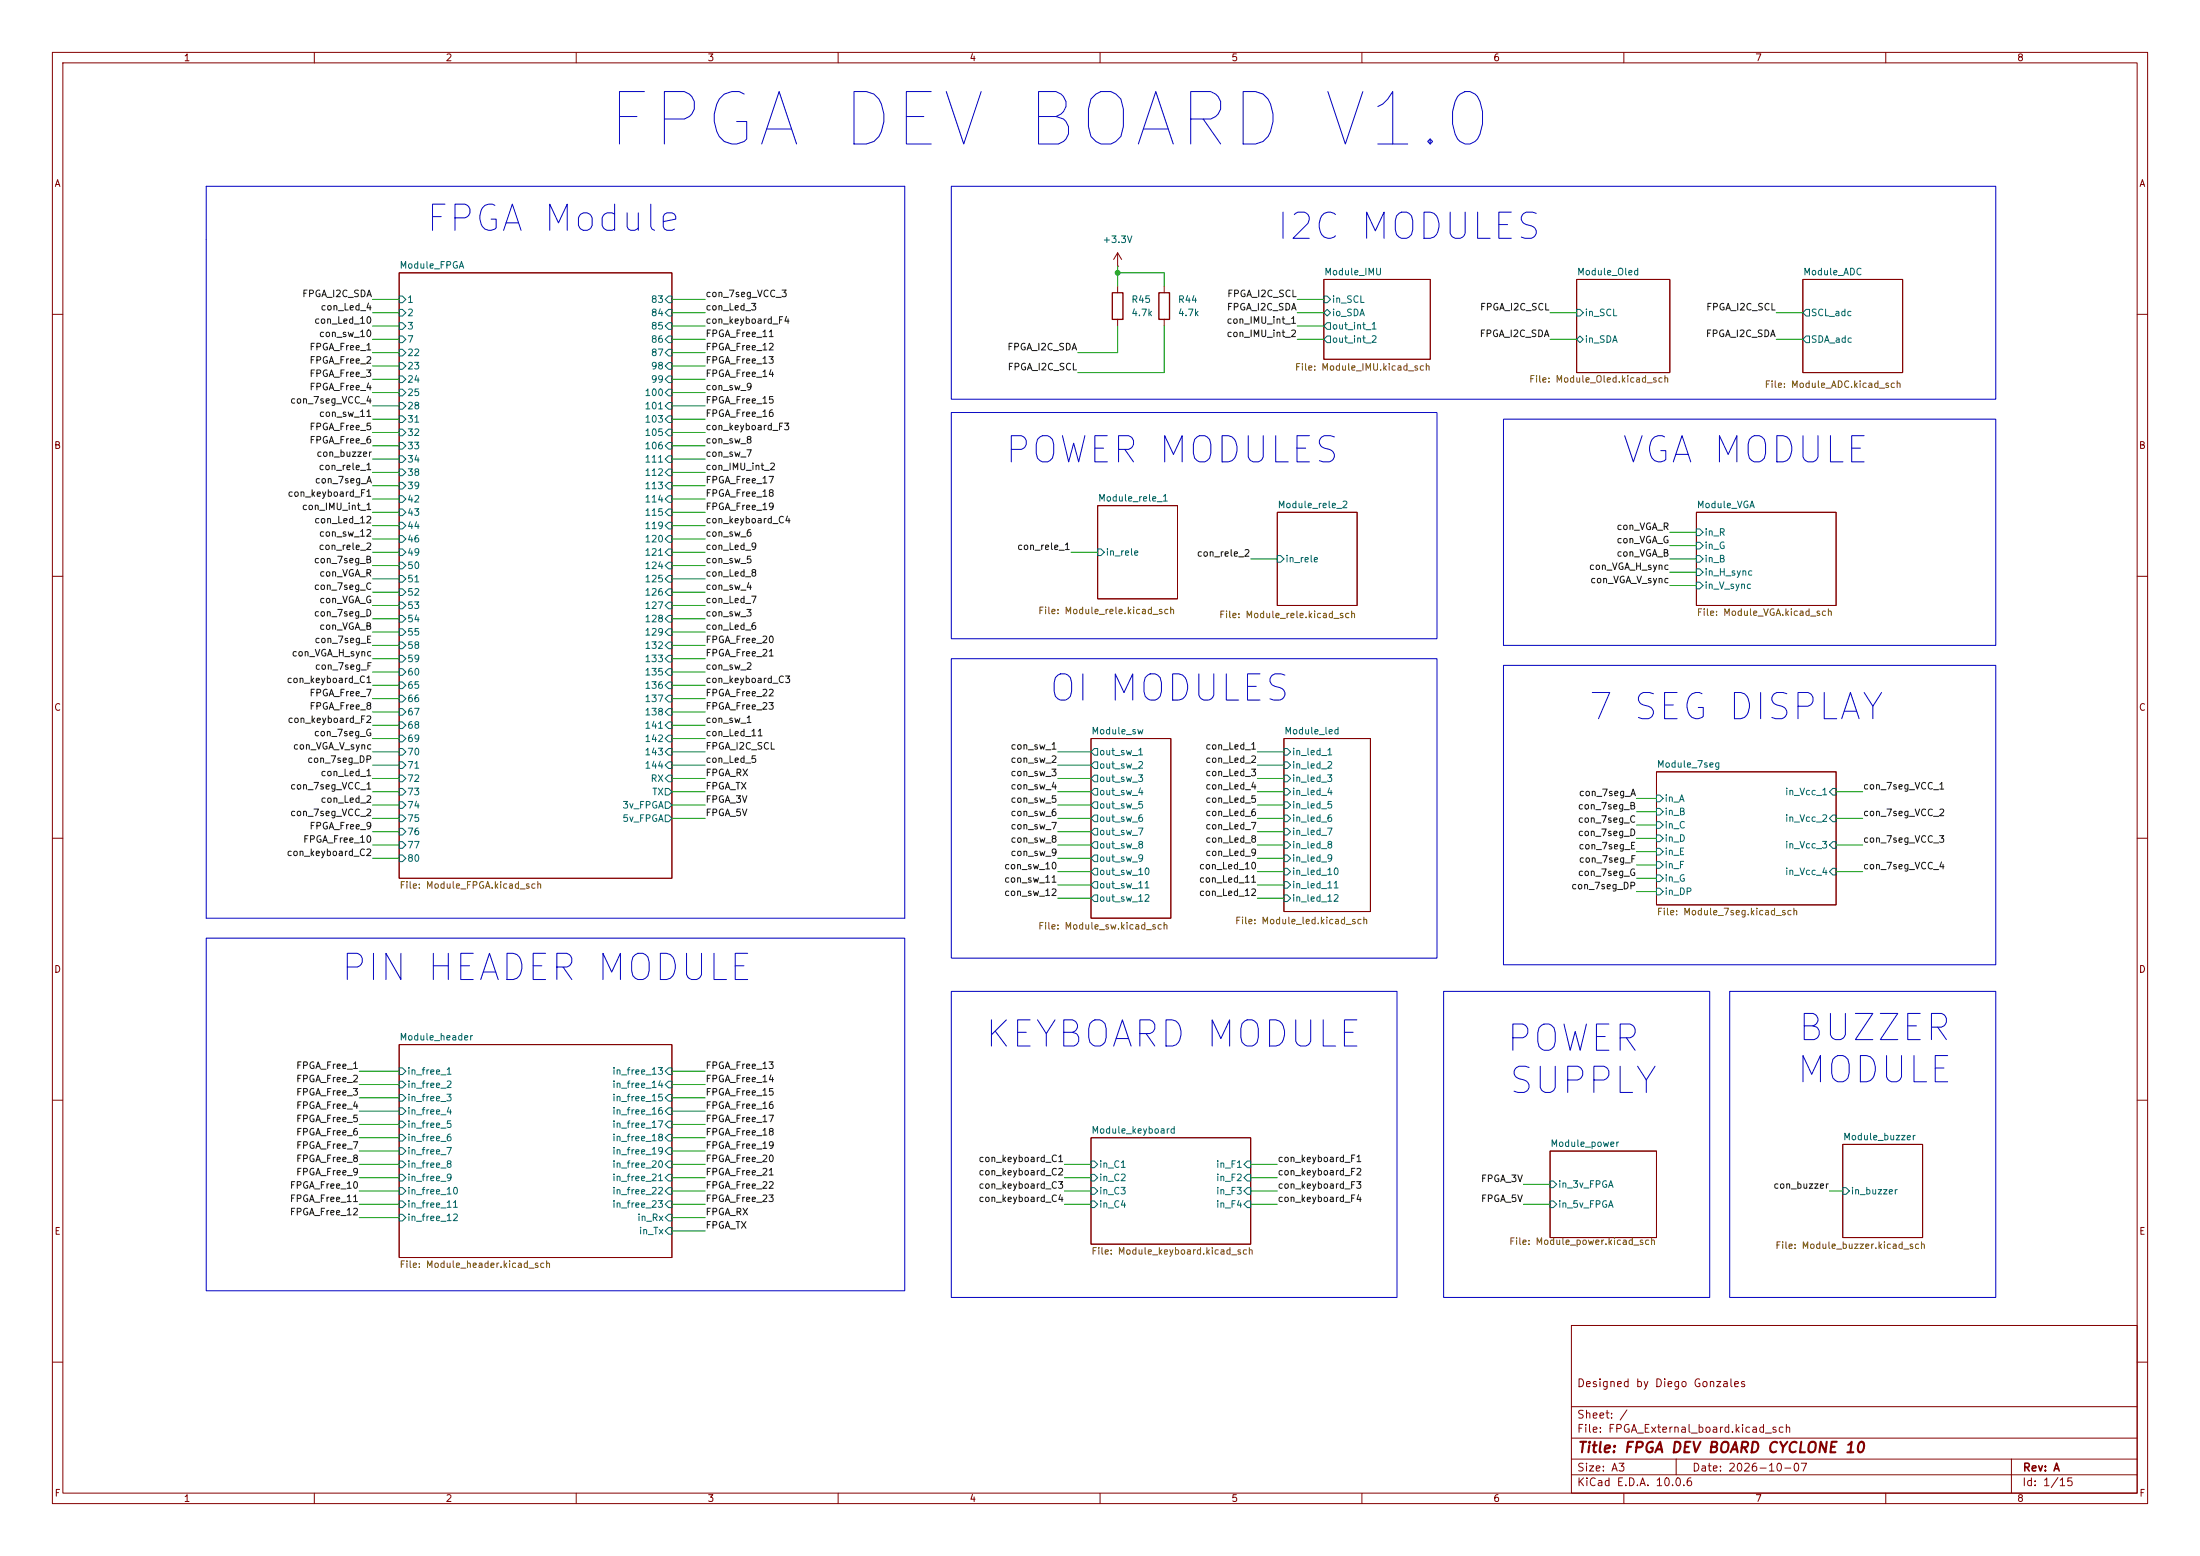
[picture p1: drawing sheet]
<svg xmlns="http://www.w3.org/2000/svg" width="420mm" height="297mm" viewBox="0 0 420 297" stroke-linecap="round" stroke-linejoin="round" font-family="sans-serif">
<g fill="none" stroke="#840000" stroke-width=".19">
<path d="M10 10h400v277h-400zM12 12h396v273h-396zM60 10v2M110 10v2M160 10v2M210 10v2M260 10v2M310 10v2M360 10v2M76.2 52.1h52.1v115.5h-52.1zM213.4 50.8h.1M213.4 48.3v2.5"/>
<path d="M213.4 54.6v1.3M213.4 48.3l-.8 1.2M213.4 48.3l.7 1.2M222.2 54.6v1.3M252.7 53.3h20.3v15.3h-20.3zM301 53.3h17.8v17.8h-17.8zM344.2 53.3h19v17.8h-19zM10 60h2M213.4 61v1.2M222.2 61v1.2M408 60h2M209.5 96.5h15.3v17.8h-15.3z"/>
<path d="M243.8 97.8h15.3v17.8h-15.3zM323.8 97.8h26.7v17.8h-26.7zM10 110h2M408 110h2M10 160h2M208.3 141h15.2v34.3h-15.2zM245.1 141h16.5v33h-16.5zM316.2 147.3h34.3v25.4h-34.3zM408 160h2M76.2 199.4h52.1v40.6h-52.1zM10 210h2M208.3 217.2h30.5v20.3h-30.5z"/>
<path d="M295.9 219.7h20.3v16.5h-20.3zM351.8 218.4h15.2v17.8h-15.2zM408 210h2M300 253h108v32h-108zM10 260h2M300 278.5h108M300 274.5h108M300 268.5h108M320 278.5v3M384 278.5v6.5M408 260h2M60 285v2"/>
<path d="M110 285v2M160 285v2M210 285v2M260 285v2M300 281.5h108M310 285v2M360 285v2"/>
</g>
<g fill="none" stroke="#006464" stroke-width=".19">
<path d="M76.2 56.5h.6l.7 .7-.7 .6h-.6zM76.2 59.1h.6l.7 .6-.7 .6h-.6zM127.6 56.5h.7v1.3h-.7l-.6-.6zM127.6 59.1h.7v1.2h-.7l-.6-.6zM252.7 56.5h.7l.6 .7-.6 .6h-.7zM252.7 59.7l.7-.6 .6 .6-.6 .6zM301 59.1h.6l.7 .6-.7 .6h-.6zM344.8 59.1h.6v1.2h-.6l-.6-.6zM76.2 61.6h.6l.7 .6-.7 .7h-.6zM76.2 64.1h.6l.7 .7-.7 .6h-.6zM76.2 66.7h.6l.7 .6-.7 .6h-.6zM76.2 69.2h.6l.7 .7-.7 .6h-.6z"/>
<path d="M76.2 71.8h.6l.7 .6-.7 .6h-.6zM76.2 74.3h.6l.7 .6-.7 .7h-.6zM76.2 76.8h.6l.7 .7-.7 .6h-.6zM76.2 79.4h.6l.7 .6-.7 .6h-.6zM127.6 61.6h.7v1.3h-.7l-.6-.7zM127.6 64.1h.7v1.3h-.7l-.6-.6zM127.6 66.7h.7v1.2h-.7l-.6-.6zM127.6 69.2h.7v1.3h-.7l-.6-.6zM127.6 71.8h.7v1.2h-.7l-.6-.6zM127.6 74.3h.7v1.3h-.7l-.6-.7zM127.6 76.8h.7v1.3h-.7l-.6-.6zM127.6 79.4h.7v1.2h-.7l-.6-.6z"/>
<path d="M253.4 61.6h.6v1.3h-.6l-.7-.7zM253.4 64.1h.6v1.3h-.6l-.7-.6zM301 64.8l.6-.7 .7 .7-.7 .6zM344.8 64.1h.6v1.3h-.6l-.6-.6zM76.2 81.9h.6l.7 .7-.7 .6h-.6zM76.2 84.5h.6l.7 .6-.7 .6h-.6zM76.2 87h.6l.7 .6-.7 .7h-.6zM76.2 89.5h.6l.7 .7-.7 .6h-.6zM76.2 92.1h.6l.7 .6-.7 .6h-.6zM76.2 94.6h.6l.7 .7-.7 .6h-.6zM76.2 97.2h.6l.7 .6-.7 .6h-.6zM76.2 99.7h.6l.7 .6-.7 .7h-.6z"/>
<path d="M127.6 81.9h.7v1.3h-.7l-.6-.6zM127.6 84.5h.7v1.2h-.7l-.6-.6zM127.6 87h.7v1.3h-.7l-.6-.7zM127.6 89.5h.7v1.3h-.7l-.6-.6zM127.6 92.1h.7v1.2h-.7l-.6-.6zM127.6 94.6h.7v1.3h-.7l-.6-.6zM127.6 97.2h.7v1.2h-.7l-.6-.6zM127.6 99.7h.7v1.3h-.7l-.6-.7zM76.2 102.2h.6l.7 .7-.7 .6h-.6zM76.2 104.8h.6l.7 .6-.7 .6h-.6zM76.2 107.3h.6l.7 .7-.7 .6h-.6zM76.2 109.9h.6l.7 .6-.7 .6h-.6z"/>
<path d="M76.2 112.4h.6l.7 .6-.7 .7h-.6zM76.2 114.9h.6l.7 .7-.7 .6h-.6zM76.2 117.5h.6l.7 .6-.7 .6h-.6zM127.6 102.2h.7v1.3h-.7l-.6-.6zM127.6 104.8h.7v1.2h-.7l-.6-.6zM127.6 107.3h.7v1.3h-.7l-.6-.6zM127.6 109.9h.7v1.2h-.7l-.6-.6zM127.6 112.4h.7v1.3h-.7l-.6-.7zM127.6 114.9h.7v1.3h-.7l-.6-.6zM127.6 117.5h.7v1.2h-.7l-.6-.6zM209.5 104.8h.7l.6 .6-.6 .6h-.7zM243.8 106h.7l.6 .7-.6 .6h-.7z"/>
<path d="M323.8 106h.7l.6 .7-.6 .6h-.7zM323.8 103.5h.7l.6 .6-.6 .7h-.7zM323.8 108.6h.7l.6 .6-.6 .7h-.7zM323.8 101h.7l.6 .6-.6 .6h-.7zM323.8 111.1h.7l.6 .7-.6 .6h-.7zM76.2 120h.6l.7 .7-.7 .6h-.6zM76.2 122.6h.6l.7 .6-.7 .6h-.6zM76.2 125.1h.6l.7 .6-.7 .7h-.6zM76.2 127.6h.6l.7 .7-.7 .6h-.6zM76.2 130.2h.6l.7 .6-.7 .6h-.6zM76.2 132.7h.6l.7 .7-.7 .6h-.6zM76.2 135.3h.6l.7 .6-.7 .6h-.6z"/>
<path d="M76.2 137.8h.6l.7 .6-.7 .7h-.6zM127.6 120h.7v1.3h-.7l-.6-.6zM127.6 122.6h.7v1.2h-.7l-.6-.6zM127.6 125.1h.7v1.3h-.7l-.6-.7zM127.6 127.6h.7v1.3h-.7l-.6-.6zM127.6 130.2h.7v1.2h-.7l-.6-.6zM127.6 132.7h.7v1.3h-.7l-.6-.6zM127.6 135.3h.7v1.2h-.7l-.6-.6zM127.6 137.8h.7v1.3h-.7l-.6-.7zM76.2 140.3h.6l.7 .7-.7 .6h-.6zM76.2 142.9h.6l.7 .6-.7 .6h-.6zM76.2 145.4h.6l.7 .7-.7 .6h-.6z"/>
<path d="M76.2 148h.6l.7 .6-.7 .6h-.6zM76.2 150.5h.6l.7 .6-.7 .7h-.6zM76.2 153h.6l.7 .7-.7 .6h-.6zM76.2 155.6h.6l.7 .6-.7 .6h-.6zM76.2 158.1h.6l.7 .7-.7 .6h-.6zM127 150.5h.6l.7 .6-.7 .7h-.6zM127 153h.6l.7 .7-.7 .6h-.6zM127 155.6h.6l.7 .6-.7 .6h-.6zM127.6 140.3h.7v1.3h-.7l-.6-.6zM127.6 142.9h.7v1.2h-.7l-.6-.6zM127.6 145.4h.7v1.3h-.7l-.6-.6zM127.6 148h.7v1.2h-.7l-.6-.6z"/>
<path d="M208.9 142.9h.6v1.2h-.6l-.6-.6zM208.9 145.4h.6v1.3h-.6l-.6-.6zM208.9 148h.6v1.2h-.6l-.6-.6zM208.9 150.5h.6v1.3h-.6l-.6-.7zM208.9 153h.6v1.3h-.6l-.6-.6zM208.9 155.6h.6v1.2h-.6l-.6-.6zM208.9 158.1h.6v1.3h-.6l-.6-.6zM245.1 142.9h.6l.7 .6-.7 .6h-.6zM245.1 145.4h.6l.7 .7-.7 .6h-.6zM245.1 148h.6l.7 .6-.7 .6h-.6zM245.1 150.5h.6l.7 .6-.7 .7h-.6zM245.1 153h.6l.7 .7-.7 .6h-.6z"/>
<path d="M245.1 155.6h.6l.7 .6-.7 .6h-.6zM245.1 158.1h.6l.7 .7-.7 .6h-.6zM316.2 151.8h.7l.6 .6-.6 .6h-.7zM316.2 154.3h.7l.6 .6-.6 .7h-.7zM316.2 156.8h.7l.6 .7-.6 .6h-.7zM316.2 159.4h.7l.6 .6-.6 .7h-.7zM349.9 150.5h.6v1.3h-.6l-.7-.7zM349.9 155.6h.6v1.2h-.6l-.7-.6zM76.2 160.7h.6l.7 .6-.7 .6h-.6zM76.2 163.2h.6l.7 .6-.7 .7h-.6zM208.9 160.7h.6v1.2h-.6l-.6-.6zM208.9 163.2h.6v1.3h-.6l-.6-.7z"/>
<path d="M208.9 165.7h.6v1.3h-.6l-.6-.6zM208.9 168.3h.6v1.2h-.6l-.6-.6zM208.9 170.8h.6v1.3h-.6l-.6-.6zM245.1 160.7h.6l.7 .6-.7 .6h-.6zM245.1 163.2h.6l.7 .6-.7 .7h-.6zM245.1 165.7h.6l.7 .7-.7 .6h-.6zM245.1 168.3h.6l.7 .6-.7 .6h-.6zM245.1 170.8h.6l.7 .7-.7 .6h-.6zM316.2 161.9h.7l.6 .7-.6 .6h-.7zM316.2 164.5h.7l.6 .6-.6 .6h-.7zM316.2 167h.7l.6 .6-.6 .7h-.7zM316.2 169.5h.7l.6 .7-.6 .6h-.7z"/>
<path d="M349.9 160.7h.6v1.2h-.6l-.7-.6zM349.9 165.7h.6v1.3h-.6l-.7-.6zM76.2 203.8h.6l.7 .7-.7 .6h-.6zM76.2 206.4h.6l.7 .6-.7 .6h-.6zM76.2 208.9h.6l.7 .7-.7 .6h-.6zM76.2 211.5h.6l.7 .6-.7 .6h-.6zM76.2 214h.6l.7 .6-.7 .7h-.6zM76.2 216.5h.6l.7 .7-.7 .6h-.6zM76.2 219.1h.6l.7 .6-.7 .6h-.6zM127.6 203.8h.7v1.3h-.7l-.6-.6zM127.6 206.4h.7v1.2h-.7l-.6-.6zM127.6 208.9h.7v1.3h-.7l-.6-.6z"/>
<path d="M127.6 211.5h.7v1.2h-.7l-.6-.6zM127.6 214h.7v1.3h-.7l-.6-.7zM127.6 216.5h.7v1.3h-.7l-.6-.6zM127.6 219.1h.7v1.2h-.7l-.6-.6zM76.2 221.6h.6l.7 .6-.7 .7h-.6zM76.2 224.2h.6l.7 .6-.7 .6h-.6zM76.2 226.7h.6l.7 .6-.7 .7h-.6zM76.2 229.2h.6l.7 .7-.7 .6h-.6zM76.2 231.8h.6l.7 .6-.7 .6h-.6zM127.6 221.6h.7v1.3h-.7l-.6-.7zM127.6 224.2h.7v1.2h-.7l-.6-.6zM127.6 226.7h.7v1.3h-.7l-.6-.7z"/>
<path d="M127.6 229.2h.7v1.3h-.7l-.6-.6zM127.6 231.8h.7v1.2h-.7l-.6-.6zM127.6 234.3h.7v1.3h-.7l-.6-.7zM208.3 221.6h.6l.6 .6-.6 .7h-.6zM208.3 224.2h.6l.6 .6-.6 .6h-.6zM208.3 226.7h.6l.6 .6-.6 .7h-.6zM208.3 229.2h.6l.6 .7-.6 .6h-.6zM238.1 221.6h.7v1.3h-.7l-.6-.7zM238.1 224.2h.7v1.2h-.7l-.6-.6zM238.1 226.7h.7v1.3h-.7l-.6-.7zM238.1 229.2h.7v1.3h-.7l-.6-.6zM295.9 225.4h.6l.7 .7-.7 .6h-.6z"/>
<path d="M295.9 229.2h.6l.7 .7-.7 .6h-.6zM351.8 226.7h.6l.7 .6-.7 .7h-.6z"/>
</g>
<path d="M212.3 55.9h2.1v5.1h-2.1zM221.2 55.9h2.1v5.1h-2.1z" fill="none" stroke="#840000" stroke-width=".25"/>
<path d="M39.4 35.6h133.3v139.7h-133.3zM181.6 35.6h199.4v40.6h-199.4zM181.6 78.7h92.7v43.2h-92.7zM287 80h94v43.2h-94zM181.6 125.7h92.7v57.2h-92.7zM287 127h94v57.2h-94zM39.4 179.1h133.3v67.3h-133.3zM181.6 189.2h85.1v58.4h-85.1zM275.6 189.2h50.8v58.4h-50.8zM330.2 189.2h50.8v58.4h-50.8z" fill="none" stroke="#0000c2" stroke-width=".19"/>
<g fill="none" stroke="#009600" stroke-width=".19">
<path d="M71.1 59.7h5.1M71.1 57.2h5.1M128.3 59.7h6.3M128.3 57.2h6.3M213.4 52.1h8.8v2.5M213.4 50.8v3.8M247.6 59.7h5.1M247.6 57.2h5.1M295.9 59.7h5.1M339.1 59.7h5.1M71.1 64.8h5.1M71.1 67.3h5.1"/>
<path d="M71.1 62.2h5.1M71.1 72.4h5.1M71.1 69.9h5.1M71.1 74.9h5.1M71.1 77.5h5.1M128.3 64.8h6.3M128.3 67.3h6.3M128.3 62.2h6.3M128.3 72.4h6.3M128.3 69.9h6.3M128.3 74.9h6.3M128.3 77.5h6.3"/>
<path d="M213.4 62.2v5.1h-7.7M222.2 62.2v8.9h-16.5M247.6 64.8h5.1M247.6 62.2h5.1M295.9 64.8h5.1M339.1 64.8h5.1M71.1 95.3h5.1M71.1 97.8h5.1M71.1 92.7h5.1M71.1 90.2h5.1M71.1 82.6h5.1M71.1 87.6h5.1"/>
<path d="M71.1 80h5.1M71.1 85.1h5.1M128.3 95.3h6.3M128.3 97.8h6.3M128.3 92.7h6.3M128.3 90.2h6.3M128.3 82.6h6.3M128.3 87.6h6.3M128.3 80h6.3M128.3 85.1h6.3M71.1 115.6h5.1M71.1 113h5.1"/>
<path d="M71.1 118.1h5.1M71.1 105.4h5.1M71.1 110.5h5.1M71.1 102.9h5.1M71.1 108h5.1M71.1 100.3h5.1M128.3 115.6h6.3M128.3 113h6.3M128.3 118.1h6.3M128.3 105.4h6.3M128.3 110.5h6.3M128.3 102.9h6.3"/>
<path d="M128.3 108h6.3M128.3 100.3h6.3M204.5 105.4h5M238.8 106.7h5M318.8 106.7h5M318.8 109.2h5M318.8 111.8h5M318.8 104.1h5M318.8 101.6h5M71.1 125.7h5.1M71.1 120.7h5.1M71.1 123.2h5.1"/>
<path d="M71.1 138.4h5.1M71.1 130.8h5.1M71.1 128.3h5.1M71.1 135.9h5.1M71.1 133.4h5.1M128.3 125.7h6.3M128.3 120.7h6.3M128.3 123.2h6.3M128.3 138.4h6.3M128.3 130.8h6.3M128.3 128.3h6.3M128.3 135.9h6.3"/>
<path d="M128.3 133.4h6.3M71.1 148.6h5.1M71.1 143.5h5.1M71.1 146.1h5.1M71.1 151.1h5.1M71.1 141h5.1M71.1 158.8h5.1M71.1 153.7h5.1M71.1 156.2h5.1M128.3 148.6h6.3M128.3 143.5h6.3M128.3 146.1h6.3"/>
<path d="M128.3 151.1h6.3M128.3 141h6.3M128.3 153.7h6.3M128.3 156.2h6.3M201.9 148.6h6.4M201.9 143.5h6.4M201.9 146.1h6.4M201.9 151.1h6.4M201.9 158.8h6.4M201.9 153.7h6.4M201.9 156.2h6.4M240 148.6h5.1"/>
<path d="M240 143.5h5.1M240 146.1h5.1M240 151.1h5.1M240 158.8h5.1M240 153.7h5.1M240 156.2h5.1M312.4 154.9h3.8M312.4 152.4h3.8M312.4 157.5h3.8M350.5 151.1h5.1M350.5 156.2h5.1M71.1 161.3h5.1"/>
<path d="M71.1 163.8h5.1M201.9 161.3h6.4M201.9 166.4h6.4M201.9 163.8h6.4M201.9 171.5h6.4M201.9 168.9h6.4M240 161.3h5.1M240 166.4h5.1M240 163.8h5.1M240 171.5h5.1M240 168.9h5.1M312.4 167.6h3.8"/>
<path d="M312.4 162.6h3.8M312.4 165.1h3.8M312.4 160h3.8M312.4 170.2h3.8M350.5 161.3h5.1M350.5 166.4h5.1M68.6 207h7.6M68.6 204.5h7.6M68.6 209.6h7.6M68.6 219.7h7.6M68.6 217.2h7.6M68.6 214.6h7.6"/>
<path d="M68.6 212.1h7.6M128.3 207h6.3M128.3 204.5h6.3M128.3 209.6h6.3M128.3 219.7h6.3M128.3 217.2h6.3M128.3 214.6h6.3M128.3 212.1h6.3M68.6 222.2h7.6M68.6 229.9h7.6M68.6 232.4h7.6M68.6 227.3h7.6"/>
<path d="M68.6 224.8h7.6M128.3 222.2h6.3M128.3 234.9h6.3M128.3 229.9h6.3M128.3 232.4h6.3M128.3 227.3h6.3M128.3 224.8h6.3M203.2 222.2h5.1M203.2 229.9h5.1M203.2 227.3h5.1M203.2 224.8h5.1M238.8 222.2h5"/>
<path d="M238.8 229.9h5M238.8 227.3h5M238.8 224.8h5M290.8 229.9h5.1M290.8 226.1h5.1M349.2 227.3h2.6"/>
</g>
<circle cx="213.4" cy="52.1" r=".46" fill="#009600" stroke="#009600" stroke-width=".19"/>
<text font-size="10" fill="#0000c2" x="114.9" y="30.5">FPGA DEV BOARD V1.0</text>
<g font-size="5" fill="#0000c2">
<text x="80.9" y="45.5">FPGA Module</text>
<text x="243.2" y="47">I2C MODULES</text>
<text x="191.4" y="89.7">POWER MODULES</text>
<text x="309.2" y="89.7">VGA MODULE</text>
<text x="199.8" y="135.1">OI MODULES</text>
<text x="302.8" y="138.7">7 SEG DISPLAY</text>
<text x="64.6" y="188.5">PIN HEADER MODULE</text>
<text x="187.6" y="201.2">KEYBOARD MODULE</text>
<text x="287.1" y="202">POWER</text>
<text x="342.7" y="199.9">BUZZER</text>
<text x="342.5" y="208">MODULE</text>
<text x="287.6" y="210">SUPPLY</text>
</g>
<text font-size="2" fill="#840000" x="301" y="277.8">Title: FPGA DEV BOARD CYCLONE 10</text>
<g font-size="1.5" fill="#840000">
<text x="300.9" y="265.1">Designed by Diego Gonzales</text>
<text x="300.9" y="273.8">File: FPGA_External_board.kicad_sch</text>
<text x="300.9" y="271.1">Sheet: /</text>
<text x="300.9" y="281.2">Size: A3</text>
<text x="322.9" y="281.2">Date: 2026-10-07</text>
<text x="386" y="281.2">Rev: A</text>
<text x="300.9" y="284">KiCad E.D.A. 10.0.6</text>
<text x="385.9" y="284">Id: 1/15</text>
</g>
<g font-size="1.3" fill="#840000">
<text x="35" y="12">1</text>
<text x="85" y="12">2</text>
<text x="135" y="12">3</text>
<text x="185" y="12">4</text>
<text x="235" y="12">5</text>
<text x="285" y="12">6</text>
<text x="335" y="12">7</text>
<text x="385" y="12">8</text>
<text x="10.3" y="36">A</text>
<text x="408.3" y="36">A</text>
<text x="10.2" y="86">B</text>
<text x="408.2" y="86">B</text>
<text x="10.2" y="136">C</text>
<text x="408.2" y="136">C</text>
<text x="10.2" y="186">D</text>
<text x="408.2" y="186">D</text>
<text x="10.3" y="236">E</text>
<text x="408.3" y="236">E</text>
<text x="10.3" y="286">F</text>
<text x="35" y="287">1</text>
<text x="85" y="287">2</text>
<text x="135" y="287">3</text>
<text x="185" y="287">4</text>
<text x="235" y="287">5</text>
<text x="285" y="287">6</text>
<text x="335" y="287">7</text>
<text x="385" y="287">8</text>
<text x="408.3" y="286">F</text>
</g>
<g font-size="1.3" fill="#006464">
<text x="210.4" y="46.7">+3.3V</text>
<text x="76.2" y="51.6">Module_FPGA</text>
<text x="252.7" y="52.8">Module_IMU</text>
<text x="301" y="52.8">Module_Oled</text>
<text x="344.1" y="52.8">Module_ADC</text>
<text x="77.6" y="58.1">1</text>
<text x="124.2" y="58.1">83</text>
<text x="215.9" y="58.1">R45</text>
<text x="224.8" y="58.1">R44</text>
<text x="254.2" y="58.1">in_SCL</text>
<text x="77.6" y="60.7">2</text>
<text x="77.6" y="63.2">3</text>
<text x="77.6" y="65.7">7</text>
<text x="124.2" y="60.7">84</text>
<text x="124.2" y="63.2">85</text>
<text x="124.2" y="65.7">86</text>
<text x="215.9" y="60.7">4.7k</text>
<text x="224.8" y="60.7">4.7k</text>
<text x="254.2" y="60.7">io_SDA</text>
<text x="254.2" y="63.2">out_int_1</text>
<text x="254.2" y="65.7">out_int_2</text>
<text x="302.4" y="60.7">in_SCL</text>
<text x="302.4" y="65.7">in_SDA</text>
<text x="345.6" y="60.7">SCL_adc</text>
<text x="345.6" y="65.7">SDA_adc</text>
<text x="77.6" y="68.3">22</text>
<text x="77.6" y="70.8">23</text>
<text x="124.2" y="68.3">87</text>
<text x="124.2" y="70.8">98</text>
<text x="77.6" y="73.4">24</text>
<text x="77.6" y="75.9">25</text>
<text x="123" y="75.9">100</text>
<text x="124.2" y="73.4">99</text>
<text x="77.6" y="78.4">28</text>
<text x="77.6" y="81">31</text>
<text x="77.6" y="83.5">32</text>
<text x="123" y="78.4">101</text>
<text x="123" y="81">103</text>
<text x="123" y="83.5">105</text>
<text x="77.6" y="86.1">33</text>
<text x="77.6" y="88.6">34</text>
<text x="123" y="86.1">106</text>
<text x="123" y="88.6">111</text>
<text x="77.6" y="91.1">38</text>
<text x="77.6" y="93.7">39</text>
<text x="123" y="91.1">112</text>
<text x="123" y="93.7">113</text>
<text x="77.6" y="96.2">42</text>
<text x="77.6" y="98.8">43</text>
<text x="77.6" y="101.3">44</text>
<text x="123" y="96.2">114</text>
<text x="123" y="98.8">115</text>
<text x="123" y="101.3">119</text>
<text x="209.5" y="96">Module_rele_1</text>
<text x="243.8" y="97.3">Module_rele_2</text>
<text x="323.8" y="97.3">Module_VGA</text>
<text x="77.6" y="103.8">46</text>
<text x="77.6" y="106.4">49</text>
<text x="123" y="103.8">120</text>
<text x="123" y="106.4">121</text>
<text x="211" y="106.4">in_rele</text>
<text x="245.3" y="107.6">in_rele</text>
<text x="325.3" y="107.6">in_B</text>
<text x="325.3" y="105.1">in_G</text>
<text x="325.3" y="102.6">in_R</text>
<text x="77.6" y="108.9">50</text>
<text x="77.6" y="111.5">51</text>
<text x="77.6" y="114">52</text>
<text x="123" y="108.9">124</text>
<text x="123" y="111.5">125</text>
<text x="123" y="114">126</text>
<text x="325.3" y="110.2">in_H_sync</text>
<text x="325.3" y="112.7">in_V_sync</text>
<text x="77.6" y="116.5">53</text>
<text x="77.6" y="119.1">54</text>
<text x="123" y="116.5">127</text>
<text x="123" y="119.1">128</text>
<text x="77.6" y="121.6">55</text>
<text x="77.6" y="124.2">58</text>
<text x="123" y="121.6">129</text>
<text x="123" y="124.2">132</text>
<text x="77.6" y="126.7">59</text>
<text x="77.6" y="129.2">60</text>
<text x="77.6" y="131.8">65</text>
<text x="123" y="126.7">133</text>
<text x="123" y="129.2">135</text>
<text x="123" y="131.8">136</text>
<text x="77.6" y="134.3">66</text>
<text x="77.6" y="136.9">67</text>
<text x="123" y="134.3">137</text>
<text x="123" y="136.9">138</text>
<text x="77.6" y="139.4">68</text>
<text x="77.6" y="141.9">69</text>
<text x="123" y="139.4">141</text>
<text x="123" y="141.9">142</text>
<text x="208.3" y="140.5">Module_sw</text>
<text x="245.1" y="140.5">Module_led</text>
<text x="77.6" y="144.5">70</text>
<text x="77.6" y="147">71</text>
<text x="77.6" y="149.6">72</text>
<text x="123" y="144.5">143</text>
<text x="123" y="147">144</text>
<text x="124.1" y="149.6">RX</text>
<text x="209.7" y="144.5">out_sw_1</text>
<text x="209.7" y="147">out_sw_2</text>
<text x="209.7" y="149.6">out_sw_3</text>
<text x="246.5" y="144.5">in_led_1</text>
<text x="246.5" y="147">in_led_2</text>
<text x="246.5" y="149.6">in_led_3</text>
<text x="316.2" y="146.8">Module_7seg</text>
<text x="77.6" y="152.1">73</text>
<text x="77.6" y="154.6">74</text>
<text x="118.7" y="154.6">3v_FPGA</text>
<text x="124.4" y="152.1">TX</text>
<text x="209.7" y="152.1">out_sw_4</text>
<text x="209.7" y="154.6">out_sw_5</text>
<text x="246.5" y="152.1">in_led_4</text>
<text x="246.5" y="154.6">in_led_5</text>
<text x="317.7" y="153.4">in_A</text>
<text x="317.7" y="155.9">in_B</text>
<text x="340.7" y="152.1">in_Vcc_1</text>
<text x="77.6" y="157.2">75</text>
<text x="77.6" y="159.7">76</text>
<text x="118.7" y="157.2">5v_FPGA</text>
<text x="209.7" y="157.2">out_sw_6</text>
<text x="209.7" y="159.7">out_sw_7</text>
<text x="246.5" y="157.2">in_led_6</text>
<text x="246.5" y="159.7">in_led_7</text>
<text x="317.7" y="158.4">in_C</text>
<text x="317.7" y="161">in_D</text>
<text x="340.7" y="157.2">in_Vcc_2</text>
<text x="77.6" y="162.3">77</text>
<text x="77.6" y="164.8">80</text>
<text x="209.7" y="162.3">out_sw_8</text>
<text x="209.7" y="164.8">out_sw_9</text>
<text x="209.7" y="167.3">out_sw_10</text>
<text x="246.5" y="162.3">in_led_8</text>
<text x="246.5" y="164.8">in_led_9</text>
<text x="246.5" y="167.3">in_led_10</text>
<text x="317.7" y="163.5">in_E</text>
<text x="317.7" y="166.1">in_F</text>
<text x="340.7" y="162.3">in_Vcc_3</text>
<text x="340.7" y="167.3">in_Vcc_4</text>
<text x="209.7" y="169.9">out_sw_11</text>
<text x="209.7" y="172.4">out_sw_12</text>
<text x="246.5" y="169.9">in_led_11</text>
<text x="246.5" y="172.4">in_led_12</text>
<text x="317.7" y="168.6">in_G</text>
<text x="317.7" y="171.1">in_DP</text>
<text x="76.2" y="198.9">Module_header</text>
<text x="77.6" y="205.4">in_free_1</text>
<text x="77.6" y="208">in_free_2</text>
<text x="116.8" y="205.4">in_free_13</text>
<text x="116.8" y="208">in_free_14</text>
<text x="77.6" y="210.5">in_free_3</text>
<text x="77.6" y="213.1">in_free_4</text>
<text x="77.6" y="215.6">in_free_5</text>
<text x="116.8" y="210.5">in_free_15</text>
<text x="116.8" y="213.1">in_free_16</text>
<text x="116.8" y="215.6">in_free_17</text>
<text x="77.6" y="218.1">in_free_6</text>
<text x="77.6" y="220.7">in_free_7</text>
<text x="116.8" y="218.1">in_free_18</text>
<text x="116.8" y="220.7">in_free_19</text>
<text x="208.3" y="216.7">Module_keyboard</text>
<text x="295.9" y="219.2">Module_power</text>
<text x="351.8" y="217.9">Module_buzzer</text>
<text x="77.6" y="223.2">in_free_8</text>
<text x="77.6" y="225.8">in_free_9</text>
<text x="116.8" y="223.2">in_free_20</text>
<text x="116.8" y="225.8">in_free_21</text>
<text x="209.7" y="223.2">in_C1</text>
<text x="209.7" y="225.8">in_C2</text>
<text x="232.1" y="223.2">in_F1</text>
<text x="232.1" y="225.8">in_F2</text>
<text x="297.3" y="227">in_3v_FPGA</text>
<text x="77.6" y="228.3">in_free_10</text>
<text x="77.6" y="230.8">in_free_11</text>
<text x="77.6" y="233.4">in_free_12</text>
<text x="116.8" y="228.3">in_free_22</text>
<text x="116.8" y="230.8">in_free_23</text>
<text x="121.6" y="233.4">in_Rx</text>
<text x="209.7" y="228.3">in_C3</text>
<text x="209.7" y="230.8">in_C4</text>
<text x="232.1" y="228.3">in_F3</text>
<text x="232.1" y="230.8">in_F4</text>
<text x="297.3" y="230.8">in_5v_FPGA</text>
<text x="353.2" y="228.3">in_buzzer</text>
<text x="121.9" y="235.9">in_Tx</text>
</g>
<g font-size="1.3" fill="#0f0f0f">
<text x="57.6" y="57">FPGA_I2C_SDA</text>
<text x="61.1" y="59.6">con_Led_4</text>
<text x="134.6" y="57">con_7seg_VCC_3</text>
<text x="134.6" y="59.6">con_Led_3</text>
<text x="234.1" y="59.6">FPGA_I2C_SDA</text>
<text x="234.2" y="57">FPGA_I2C_SCL</text>
<text x="282.4" y="59.6">FPGA_I2C_SCL</text>
<text x="325.6" y="59.6">FPGA_I2C_SCL</text>
<text x="59.9" y="62.1">con_Led_10</text>
<text x="60.8" y="64.6">con_sw_10</text>
<text x="134.6" y="62.1">con_keyboard_F4</text>
<text x="134.6" y="64.6">FPGA_Free_11</text>
<text x="234.1" y="62.1">con_IMU_int_1</text>
<text x="234.1" y="64.6">con_IMU_int_2</text>
<text x="282.4" y="64.6">FPGA_I2C_SDA</text>
<text x="325.6" y="64.6">FPGA_I2C_SDA</text>
<text x="59" y="69.7">FPGA_Free_2</text>
<text x="59" y="67.2">FPGA_Free_1</text>
<text x="134.6" y="67.2">FPGA_Free_12</text>
<text x="134.6" y="69.7">FPGA_Free_13</text>
<text x="192.2" y="67.2">FPGA_I2C_SDA</text>
<text x="192.3" y="71">FPGA_I2C_SCL</text>
<text x="55.3" y="77.3">con_7seg_VCC_4</text>
<text x="59" y="72.3">FPGA_Free_3</text>
<text x="59" y="74.8">FPGA_Free_4</text>
<text x="134.6" y="72.3">FPGA_Free_14</text>
<text x="134.6" y="74.8">con_sw_9</text>
<text x="134.6" y="77.3">FPGA_Free_15</text>
<text x="59" y="82.4">FPGA_Free_5</text>
<text x="60.8" y="79.9">con_sw_11</text>
<text x="134.6" y="79.9">FPGA_Free_16</text>
<text x="134.6" y="82.4">con_keyboard_F3</text>
<text x="59" y="85">FPGA_Free_6</text>
<text x="60.3" y="87.5">con_buzzer</text>
<text x="134.6" y="87.5">con_sw_7</text>
<text x="134.6" y="85">con_sw_8</text>
<text x="54.8" y="95.1">con_keyboard_F1</text>
<text x="60" y="92.6">con_7seg_A</text>
<text x="60.7" y="90">con_rele_1</text>
<text x="134.6" y="95.1">FPGA_Free_18</text>
<text x="134.6" y="92.6">FPGA_Free_17</text>
<text x="134.6" y="90">con_IMU_int_2</text>
<text x="57.5" y="97.7">con_IMU_int_1</text>
<text x="59.9" y="100.2">con_Led_12</text>
<text x="134.6" y="100.2">con_keyboard_C4</text>
<text x="134.6" y="97.7">FPGA_Free_19</text>
<text x="308.5" y="101.5">con_VGA_R</text>
<text x="59.8" y="107.8">con_7seg_B</text>
<text x="60.7" y="105.3">con_rele_2</text>
<text x="60.8" y="102.7">con_sw_12</text>
<text x="134.6" y="102.7">con_sw_6</text>
<text x="134.6" y="105.3">con_Led_9</text>
<text x="134.6" y="107.8">con_sw_5</text>
<text x="194.1" y="105.3">con_rele_1</text>
<text x="228.4" y="106.6">con_rele_2</text>
<text x="308.5" y="104">con_VGA_G</text>
<text x="308.5" y="106.6">con_VGA_B</text>
<text x="59.8" y="112.9">con_7seg_C</text>
<text x="60.9" y="110.4">con_VGA_R</text>
<text x="134.6" y="112.9">con_sw_4</text>
<text x="134.6" y="110.4">con_Led_8</text>
<text x="303.2" y="109.1">con_VGA_H_sync</text>
<text x="303.5" y="111.6">con_VGA_V_sync</text>
<text x="59.8" y="118">con_7seg_D</text>
<text x="60.9" y="115.4">con_VGA_G</text>
<text x="134.6" y="115.4">con_Led_7</text>
<text x="134.6" y="118">con_sw_3</text>
<text x="55.6" y="125.6">con_VGA_H_sync</text>
<text x="59.9" y="123.1">con_7seg_E</text>
<text x="60.9" y="120.5">con_VGA_B</text>
<text x="134.6" y="125.6">FPGA_Free_21</text>
<text x="134.6" y="123.1">FPGA_Free_20</text>
<text x="134.6" y="120.5">con_Led_6</text>
<text x="54.6" y="130.7">con_keyboard_C1</text>
<text x="60" y="128.1">con_7seg_F</text>
<text x="134.6" y="128.1">con_sw_2</text>
<text x="134.6" y="130.7">con_keyboard_C3</text>
<text x="59" y="133.2">FPGA_Free_7</text>
<text x="59" y="135.8">FPGA_Free_8</text>
<text x="134.6" y="133.2">FPGA_Free_22</text>
<text x="134.6" y="135.8">FPGA_Free_23</text>
<text x="54.8" y="138.3">con_keyboard_F2</text>
<text x="55.8" y="143.4">con_VGA_V_sync</text>
<text x="59.8" y="140.8">con_7seg_G</text>
<text x="134.6" y="140.8">con_Led_11</text>
<text x="134.6" y="138.3">con_sw_1</text>
<text x="134.6" y="143.4">FPGA_I2C_SCL</text>
<text x="192.8" y="143.4">con_sw_1</text>
<text x="230" y="143.4">con_Led_1</text>
<text x="58.6" y="145.9">con_7seg_DP</text>
<text x="61.1" y="148.5">con_Led_1</text>
<text x="134.6" y="148.5">FPGA_RX</text>
<text x="134.6" y="145.9">con_Led_5</text>
<text x="192.8" y="145.9">con_sw_2</text>
<text x="192.8" y="148.5">con_sw_3</text>
<text x="230" y="148.5">con_Led_3</text>
<text x="230" y="145.9">con_Led_2</text>
<text x="55.3" y="151">con_7seg_VCC_1</text>
<text x="61.1" y="153.5">con_Led_2</text>
<text x="134.6" y="153.5">FPGA_3V</text>
<text x="134.6" y="151">FPGA_TX</text>
<text x="192.8" y="151">con_sw_4</text>
<text x="192.8" y="153.5">con_sw_5</text>
<text x="230" y="153.5">con_Led_5</text>
<text x="230" y="151">con_Led_4</text>
<text x="301.1" y="154.8">con_7seg_B</text>
<text x="301.3" y="152.3">con_7seg_A</text>
<text x="355.6" y="151">con_7seg_VCC_1</text>
<text x="55.3" y="156.1">con_7seg_VCC_2</text>
<text x="57.8" y="161.2">FPGA_Free_10</text>
<text x="59" y="158.6">FPGA_Free_9</text>
<text x="134.6" y="156.1">FPGA_5V</text>
<text x="192.8" y="161.2">con_sw_8</text>
<text x="192.8" y="158.6">con_sw_7</text>
<text x="192.8" y="156.1">con_sw_6</text>
<text x="230" y="156.1">con_Led_6</text>
<text x="230" y="161.2">con_Led_8</text>
<text x="230" y="158.6">con_Led_7</text>
<text x="301.1" y="157.4">con_7seg_C</text>
<text x="301.1" y="159.9">con_7seg_D</text>
<text x="355.6" y="156.1">con_7seg_VCC_2</text>
<text x="355.6" y="161.2">con_7seg_VCC_3</text>
<text x="54.6" y="163.7">con_keyboard_C2</text>
<text x="191.6" y="166.2">con_sw_10</text>
<text x="192.8" y="163.7">con_sw_9</text>
<text x="228.8" y="166.2">con_Led_10</text>
<text x="230" y="163.7">con_Led_9</text>
<text x="301.1" y="167.5">con_7seg_G</text>
<text x="301.2" y="162.4">con_7seg_E</text>
<text x="301.3" y="165">con_7seg_F</text>
<text x="355.6" y="166.2">con_7seg_VCC_4</text>
<text x="191.6" y="171.3">con_sw_12</text>
<text x="191.6" y="168.8">con_sw_11</text>
<text x="228.8" y="171.3">con_Led_12</text>
<text x="228.8" y="168.8">con_Led_11</text>
<text x="299.9" y="170.1">con_7seg_DP</text>
<text x="56.4" y="204.3">FPGA_Free_1</text>
<text x="56.4" y="206.9">FPGA_Free_2</text>
<text x="56.4" y="209.4">FPGA_Free_3</text>
<text x="134.6" y="206.9">FPGA_Free_14</text>
<text x="134.6" y="209.4">FPGA_Free_15</text>
<text x="134.6" y="204.3">FPGA_Free_13</text>
<text x="56.4" y="212">FPGA_Free_4</text>
<text x="56.4" y="214.5">FPGA_Free_5</text>
<text x="134.6" y="214.5">FPGA_Free_17</text>
<text x="134.6" y="212">FPGA_Free_16</text>
<text x="56.4" y="217">FPGA_Free_6</text>
<text x="56.4" y="219.6">FPGA_Free_7</text>
<text x="134.6" y="217">FPGA_Free_18</text>
<text x="134.6" y="219.6">FPGA_Free_19</text>
<text x="55.2" y="227.2">FPGA_Free_10</text>
<text x="56.4" y="222.1">FPGA_Free_8</text>
<text x="56.4" y="224.7">FPGA_Free_9</text>
<text x="134.6" y="222.1">FPGA_Free_20</text>
<text x="134.6" y="227.2">FPGA_Free_22</text>
<text x="134.6" y="224.7">FPGA_Free_21</text>
<text x="186.7" y="222.1">con_keyboard_C1</text>
<text x="186.7" y="224.7">con_keyboard_C2</text>
<text x="186.7" y="227.2">con_keyboard_C3</text>
<text x="243.8" y="222.1">con_keyboard_F1</text>
<text x="243.8" y="227.2">con_keyboard_F3</text>
<text x="243.8" y="224.7">con_keyboard_F2</text>
<text x="282.6" y="225.9">FPGA_3V</text>
<text x="338.4" y="227.2">con_buzzer</text>
<text x="55.2" y="232.3">FPGA_Free_12</text>
<text x="55.2" y="229.7">FPGA_Free_11</text>
<text x="134.6" y="229.7">FPGA_Free_23</text>
<text x="134.6" y="232.3">FPGA_RX</text>
<text x="186.7" y="229.7">con_keyboard_C4</text>
<text x="243.8" y="229.7">con_keyboard_F4</text>
<text x="282.6" y="229.7">FPGA_5V</text>
<text x="134.6" y="234.8">FPGA_TX</text>
</g>
<g font-size="1.3" fill="#725600">
<text x="247.1" y="71">File: Module_IMU.kicad_sch</text>
<text x="291.8" y="73.3">File: Module_Oled.kicad_sch</text>
<text x="336.8" y="74.4">File: Module_ADC.kicad_sch</text>
<text x="198.1" y="117.5">File: Module_rele.kicad_sch</text>
<text x="232.6" y="118.3">File: Module_rele.kicad_sch</text>
<text x="323.8" y="117.9">File: Module_VGA.kicad_sch</text>
<text x="76.2" y="169.9">File: Module_FPGA.kicad_sch</text>
<text x="198.1" y="177.7">File: Module_sw.kicad_sch</text>
<text x="235.7" y="176.7">File: Module_led.kicad_sch</text>
<text x="316.2" y="175">File: Module_7seg.kicad_sch</text>
<text x="208.3" y="239.8">File: Module_keyboard.kicad_sch</text>
<text x="288" y="237.9">File: Module_power.kicad_sch</text>
<text x="338.8" y="238.7">File: Module_buzzer.kicad_sch</text>
<text x="76.2" y="242.3">File: Module_header.kicad_sch</text>
</g>
</svg>
